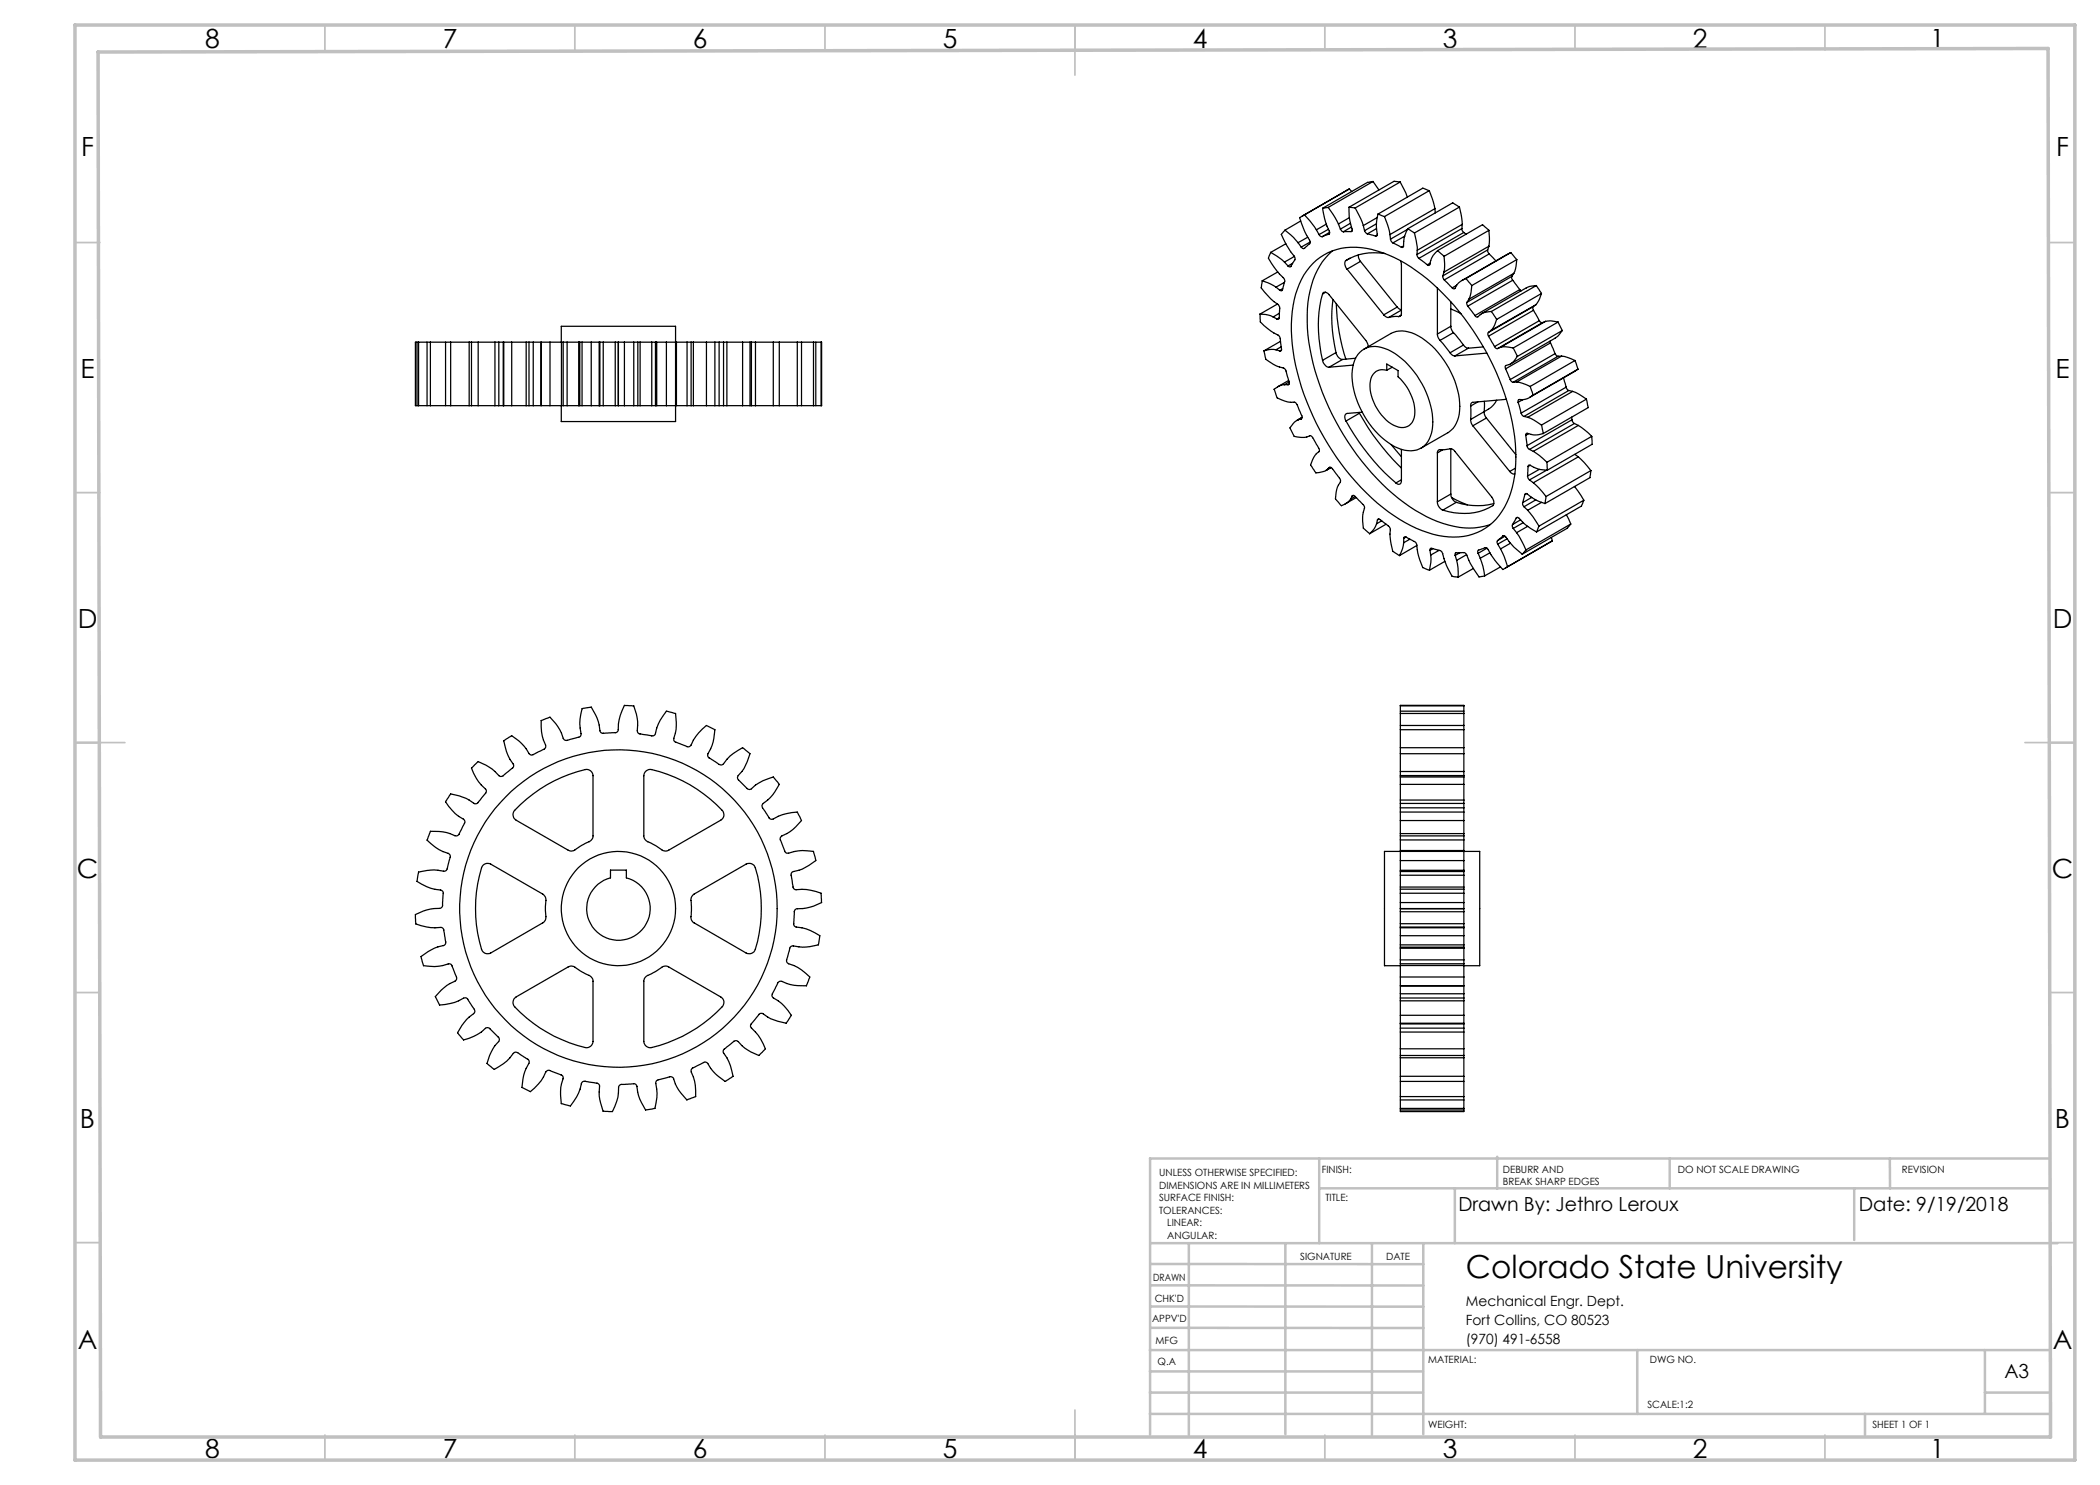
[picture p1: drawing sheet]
<svg xmlns="http://www.w3.org/2000/svg" width="420mm" height="297mm" viewBox="0 0 420 297" stroke-linecap="round" stroke-linejoin="round" font-family="sans-serif">
<g fill="none" stroke="#c0c0c0" stroke-width=".35">
<path d="M65 5v5M115 5v5M165 5v5M215 5v10M265 5v5M315 5v5M365 5v5M15 48.5h5M410 48.5h5M15 98.5h5M410 98.5h5M15 148.5h10"/>
<path d="M405 148.5h10M15 198.5h5M410 198.5h5M15 248.5h5M410 248.5h5M65 287v5M115 287v5M165 287v5M215 282v10M265 287v5M315 287v5M365 287v5"/>
</g>
<g fill="none" stroke="#c0c0c0" stroke-width=".5">
<path d="M263.8 231.7v16.9M263.8 237.7h146.2M291 237.7v10.9M299.4 231.3v6.4M333.9 231.7v6M370.8 237.7v10.3M378 231.7v6M410 231.7h-180v55.2M230.1 248.6h181.4M230.1 257.1h54.6M230.1 252.8h54.6M237.8 248.8v38.2"/>
<path d="M257.1 248.6v38.2M274.4 248.8v38.2M284.7 248.6v38.2M230 278.5h54.6M230 274.3h54.6M230 270h180M230 265.6h54.7M230.1 261.3h54.6M327.4 270v12.8M397 278.5h13M397 270v12.8M230 282.8h180"/>
<path d="M373 282.8v4.2"/>
</g>
<path d="M15 5h400v287h-400zM19.6 10.4l390-.7 .5 277.7h-390z" fill="none" stroke="#c0c0c0" stroke-width=".7"/>
<g fill="none" stroke="#000" stroke-width=".25">
<path d="M269.9 37.8l-9.5 5.4M269.9 37.8l-9 5.2M269.9 37.8l.4 .5M274.6 36.3l1.2 1.7M274.6 36.3l-1.1 .2-9 5.2M274.6 36.3l-9 5.2M280 36.4l1.5 3M280 36.4l-1.2-.1-9 5.1M280 36.4l-9 5.2M285.9 38.1l1.1 3.6M285.9 38.1l-1.3-.5-9 5.2M285.9 38.1l-9 5.2"/>
<path d="M252.4 56.2l-.2 1.4a16.3 16.3 0 0 0 3.6 3.5l.1 .4v2M252.4 56.2l1.2 .4 1.6 .8M254.1 50.5l-.4 1a18 18 0 0 0 3.2 4.4l.1 .3-.3 .9a1.11 1.11 0 0 1-.4 1.1l-.3-.1M254.1 50.5l1.3 .7 1.5 1.2M255.2 57.4l.8 .7M255.6 54.4l-3.2 1.8M256.5 57.7l-.5 .4M256.9 52.4l.7 .8M256.9 56.5l-1.7 .9M257 46l-.7 .9a24.6 24.6 0 0 0 2.7 4.7v.3l-.6 1a.43 .43 0 0 1-.3 .5 .43 .43 0 0 1-.5-.2M257 46l1.7 1.5 .9 1M257.2 48.8l-3.1 1.7"/>
<path d="M258.5 52.7l-.9 .5M258.9 51.3l-2 1.1M259.6 48.5l.6 .9M260.1 44.2l-3.1 1.8M260.9 43l-1 .5a20.3 20.3 0 0 0 2.1 4.9 .67 .67 0 0 1-.5 .7l-.2 .2a.54 .54 0 0 1-.9 .3l-.2-.2M260.9 43l1.1 1.2 1.3 1.8M261.5 47.4l-1.9 1.1M262 48.4l-1.8 1M262.6 52.7a12 12 0 0 1 11.7-2.8 32.1 32.1 0 0 1 15.5 10 50.3 50.3 0 0 1 13.3 30.2 19.3 19.3 0 0 1-3.9 13.7 11.8 11.8 0 0 1-11.5 3.3 31.4 31.4 0 0 1-15.5-9.6 51.6 51.6 0 0 1-13.8-28.7 22.7 22.7 0 0 1 2.4-13.8zM263.3 46l.5 .9M263.8 46.9l.2 .3 .4 .1M264.5 41.7a22.3 22.3 0 0 0 1.4 4.9l-.2 .2"/>
<path d="M264.5 58.8a.62 .62 0 0 1 .6-.4 .62 .62 0 0 1 .5 .3l7.6 9.4 .4 .8v.5M264.5 58.8a26.3 26.3 0 0 0 0 13.3M265.1 58.5l-.6 .3M265.3 44.8l-2 1.2M265.6 41.5l-1.1 .2M265.6 41.5l2.1 3.3M265.7 45.9l-1.9 1M265.7 46.8l-1.3 .5M265.8 46.8h-.1M265.9 46.5l-1.5 .8M266.5 50.2a15.6 15.6 0 0 0-4.9 10.3 40.7 40.7 0 0 0 4.1 20.9 49 49 0 0 0 17.3 20.7 19.5 19.5 0 0 0 12.9 3.3l2.2-.5M266.6 59.9a29 29 0 0 0 .6 10.6"/>
<path d="M267.7 44.8l.4 1M268.1 45.8l.3 .5 .3 .1M269.2 52.1a1.27 1.27 0 0 0 .2 1.7M269.4 53.8l7.4 9.2M269.8 41.4a18.1 18.1 0 0 0 .6 4.8l-.2 .1M269.8 41.4l1.2 .2M269.9 43.5l-2.2 1.3M270 51.6l-.8 .5M270.1 44.7l-2 1.1M270.2 46.3l-1.5 .1M270.3 45.4l-1.6 1M270.4 46.2l-.2 .1"/>
<path d="M271 41.6l1.2 2.2 .5 1.3M271.7 51v.5l.4 .8M272.1 52.3l-2.7 1.5M272.1 52.3l7.3 9.1M272.7 45.1l.2 1M272.9 46.1l.6 .7M273.5 46.8l1.6 .4M275.3 44.8l-2.4 1.3M275.3 45.7l-1.8 1.1M275.4 43.5l-2.7 1.6M275.4 47l-.3 .2M275.6 42.8a14.6 14.6 0 0 0-.2 4.3l-.3 .1"/>
<path d="M275.6 42.8l1.3 .5M276.9 43.3l.8 2.3 .3 1.3M277 50.7a11.4 11.4 0 0 0-7.8 1.4M278 46.9l.1 .9M278.1 47.8l.2 .5 .3 .3M278.6 48.6l1.7 .9M280.1 52.2l.2 .7v9.7a.56 .56 0 0 1-.5 .7M280.7 49.2a.26 .26 0 0 1-.1 .3 .26 .26 0 0 1-.3 0M280.7 49.2l-.4 .3M281 47.2l-2.4 1.4M281.5 45.9l-3.4 1.9M281.6 45.8l-.4 .6a5.7 5.7 0 0 0-.5 2.8"/>
<path d="M281.6 45.8l1.3 .8M282.9 46.6l.6 3.5M283.4 50.9l.4 .8M283.5 50.1l-.1 .8M283.8 51.7l1.7 1.2M286 52.6l-.5 .3M287 41.7l-9 5.2M287 41.7l.1 .9M287.5 57.6v9.2M287.5 50.1a5.3 5.3 0 0 0-1.6 3l-.4-.2M287.5 50.1l1.3 1.2M288.6 55.2l.3 .8"/>
<path d="M288.8 54.4l-.2 .8M288.8 51.3l.1 2-.1 1.1M288.9 56l1.5 1.6M291.3 57.1l-.9 .5M291.9 41.4l.6 3.5M291.9 41.4l-1.4-.8-8.9 5.2M291.9 41.4l-9 5.2M292.4 45.7l.1 .4 .3 .4M292.4 45.7l-9 5.2M292.5 44.9l-9 5.2M292.5 44.9l-.1 .8M292.8 46.5l.4 .3"/>
<path d="M292.8 46.5l-9 5.2M293.2 55.7a3.7 3.7 0 0 0-2.3 2l-.5-.1M293.2 55.7l1.2 1.4M293.8 59.9l-.4 .6M294.4 57.1a6.1 6.1 0 0 1-.6 2.8M297.5 50l.3 .8M297.5 50l-8.9 5.2M297.8 46.1l-1.3-1.2-9 5.2M297.8 46.1l.1 1.5-.1 1.6M297.8 46.1l-9 5.2M297.8 49.2l-9 5.2M297.8 49.2l-.3 .8"/>
<path d="M297.8 50.8l1.4 1.4M297.8 50.8l-8.9 5.2M302.2 50.5l1.2 1.4M302.2 50.5l-9.8 5.6M302.2 50.5l-9 5.2M302.4 55.3l-.1 .3 .2 .5M302.4 55.3l-9 5.2M302.5 56.1l1.5 1.8M302.5 56.1l-9 5.1M302.8 54.7l-9 5.2M302.8 54.7l-.4 .6M303.4 51.9a6.1 6.1 0 0 1-.6 2.8"/>
<path d="M303.4 51.9l-9 5.2M304 57.9l.2 .3M304 57.9l-9 5.2M305.3 57.6l-9 5.2M307.3 57.1l1 1.6M307.3 57.1a3.4 3.4 0 0 0-2 .5M307.3 57.1l-9 5.2M308.3 58.7a5.2 5.2 0 0 1-1.1 2.3M308.3 58.7l-9 5.2M83.3 68.4h-.2v12.7h.2M83.7 68.4h-.3v12.7h.3M83.7 68.4h1.6"/>
<path d="M83.7 68.4v12.7M86.1 68.4h2.9M86.1 68.4h-.7v12.7h.7M86.1 68.4v12.7M90.1 68.4h3.7M90.1 68.4h-1v12.7h1M90.1 68.4v12.7M93.8 68.4h.5M93.8 68.4v12.7M94.3 68.4h1.3M94.3 68.4v12.7M95.6 68.4h3.4"/>
<path d="M95.6 68.4v12.7M99 68.4h.8M99 68.4v12.7M99.8 68.4h.8M99.8 68.4v12.7M100.6 68.4h.2M100.6 68.4v12.7M100.8 68.4h1.5M100.8 68.4v12.7M102.3 68.4h2.9M102.3 68.4v12.7M105.2 68.4h.6"/>
<path d="M105.2 68.4v12.7M105.8 68.4h.8M105.8 68.4v12.7M106.6 68.4h1.6M106.6 68.4v12.7M110 68.4h2.3M110 68.4h-1.8v12.7h1.8M110 68.4v12.7M112.3 68.4v-3.1h22.8v19h-22.8v-3.2M112.3 68.4v12.7M112.3 68.4h.3M112.6 68.4h.8"/>
<path d="M112.6 68.4v12.7M113.4 68.4h2.3M113.4 68.4v12.7M115.7 68.4h.3M115.7 68.4v12.7M116 68.4h.4M116 68.4v12.7M116.4 68.4h1.9M116.4 68.4v12.7M118.3 68.4h1.5M118.3 68.4v12.7M119.8 68.4v12.7"/>
<path d="M119.8 68.4h.2M120 68.4h.7M120 68.4v12.7M120.7 68.4h2.3M120.7 68.4v12.7M123 68.4h.6v12.7h-.6M123 68.4v12.7M124.9 68.4h-1.2v12.7h1.2M124.9 68.4h1.9M124.9 68.4v12.7M126.8 68.4h.7M126.8 68.4v12.7"/>
<path d="M127.6 68.4h.4M127.6 68.4v12.7M128 68.4h2.4M128 68.4v12.7M130.4 68.4h.7M130.4 68.4v12.7M131.1 68.4h.2M131.1 68.4v12.7M131.3 68.4h2M131.3 68.4v12.7M133.3 68.4h2M133.3 68.4v12.7"/>
<path d="M135.3 68.4v12.7M135.4 68.4h2M137.4 68.4h.8M137.4 68.4v12.7M138.2 68.4h.5M138.2 68.4v12.7M138.7 68.4h2.6M138.7 68.4v12.7M141.3 68.4h1.7M141.3 68.4v12.7M143 68.4h.8M143 68.4v12.7"/>
<path d="M143.8 68.4h.9M143.8 68.4v12.7M144.7 68.4h.7M144.7 68.4v12.7M145.4 68.4h3.1M145.4 68.4v12.7M148.5 68.4h1.5M148.5 68.4v12.7M150 68.4h.3M150 68.4v12.7M150.3 68.4h.8M150.3 68.4v12.7"/>
<path d="M151.1 68.4h3.6M151.1 68.4v12.7M154.7 68.4h1.2M154.7 68.4v12.7M155.9 68.4h3.6M155.9 68.4v12.7M159.5 68.4h.8v12.7h-.8M159.5 68.4v12.7M160.4 68.4h2.3M162.7 68.4h.5v12.7h-.5M162.7 68.4v12.7M163.3 68.4h.9"/>
<path d="M164.2 68.4h.1v12.7h-.1M164.2 68.4v12.7M252 62.8l.1 1.4a6.7 6.7 0 0 0 2.1 2l1.6 1 .2 .5 .2 1.6a.65 .65 0 0 1-.1 .9h-.1M252 62.8a5.4 5.4 0 0 1 2.6 .6M252.8 70.2l.4 1.7a10 10 0 0 0 3.7 1.8l.3 .5 .6 2.2M254.6 63.4l.8 .4M255.2 70a4.6 4.6 0 0 0-2.4 .2M255.2 70l.8 .2M255.5 60.8l-3.5 2M255.9 63.5a.3 .3 0 0 1-.2 .3 .3 .3 0 0 1-.3 0M255.9 63.6l-.5 .2M255.9 62.6l-1.3 .8"/>
<path d="M256.1 68.3l-3.3 1.9M256.3 69.4l-1.1 .6M256.3 70l-.3 .2M256.9 76.9a3.5 3.5 0 0 0-2.1 1l.6 1.7a6.8 6.8 0 0 0 3.7 .9l.3 .5 .7 1.6a.98 .98 0 0 1 .2 1.1l-.1 .1M256.9 76.9h.7M257.7 76.1l-2.2 1.3M257.8 76.4a.34 .34 0 0 1-.2 .5M257.8 76.8l-.2 .1M257.8 76.4l-.9 .5M264.5 72.1a1.64 1.64 0 0 0 1.3 1.3M267.2 70.5a1.64 1.64 0 0 0 1.3 1.4M267.2 70.5l-2.7 1.6"/>
<path d="M267.3 60.7a39.8 39.8 0 0 0 1.9 11.1M268.5 71.9l-2.7 1.5M270.6 73l-4.8 .4M271.1 71.6l-2.6 .3M272 70.5a4.8 4.8 0 0 1 5.6-.5 17.4 17.4 0 0 1 8.9 15.2 4.7 4.7 0 0 1-3.7 4.9 8.4 8.4 0 0 1-6.5-2.6 18 18 0 0 1-5.9-12.8l.4-2.1a4.8 4.8 0 0 1 1.2-2.1zM272.8 69.8l5.4-3.1a5.5 5.5 0 0 1 5.5 .5 17.5 17.5 0 0 1 8.2 14.9 5.5 5.5 0 0 1-2.3 4.4l-5.4 3.1M274.9 74.6a2.4 2.4 0 0 1 2.5-.6v-1.2l2.2 1.3v1.2a9.4 9.4 0 0 1 3.2 8.3 2.59 2.59 0 0 1-4.1 1.5 9.5 9.5 0 0 1-4.6-8.9 2.65 2.65 0 0 1 .8-1.6zM276.8 63l.4 .4 .5 .1M278.4 73.4l-1 .6M279.4 61.4l.9 .5M279.4 61.4l-2.6 1.6M279.8 63.3h-.8l-1.3 .2"/>
<path d="M280.2 63l-.4 .3M280.3 62l-2.6 1.5M287.5 66.8l.1 .7 .4 .6M288 68.1l2 2.5M290 70.6a1.11 1.11 0 0 0 1 .6M290.2 65.3v.5l.5 .7M290.2 61.8l2 1M290.2 65.3l-2.7 1.5M290.2 60.4v4.9M290.7 66.5l2 2.5M290.7 66.5l-2.7 1.6M292.7 69a1.21 1.21 0 0 0 1 .6"/>
<path d="M292.7 69l-2.7 1.6M293.4 60.5l-.1 .2 .2 .5M293.5 61.2l1.5 1.9M293.7 69.6l-2.7 1.6M296.7 69.4l-3 .2M297.4 70.6l-6.4 .6M297.7 66.5l-.1 .4 .1 .3M297.7 67.2l1.2 2.1M298.2 66.1l-.5 .4M298.3 62.3a4.4 4.4 0 0 0-2.9 1.1l-.4-.3M298.3 62.3l1 1.6M298.9 69.3l.3 .4h.3"/>
<path d="M299.3 63.9a4.3 4.3 0 0 1-1.1 2.2M300.1 69.5a4.9 4.9 0 0 1 2.5 .1M300.1 69.5l-.6 .2M301.1 73.8l.9 2.1M301.3 79.9l-6.7 .6a.55 .55 0 0 0-.5 .7M302 75.9l.3 .4 .3 .1M302.6 69.6l.9 1.7M303.3 76.4l1.2 .3 1.5 .6M303.3 76.4h-.7M303.5 71.3a3.4 3.4 0 0 1-2.4 1.9v.6M304.6 79.9h-.9l-.1 .6M304.6 79.9l-1 .6"/>
<path d="M306 77.3l.6 1.7M306.6 79a3.5 3.5 0 0 1-2 .9M306.7 61.3l-.1 .4 .1 .4M306.7 61.3l-9 5.2M306.7 62.1l1.2 2M306.7 62.1l-9 5.1M307.2 61l-9 5.1M307.2 61l-.5 .3M307.9 64.1l.3 .4h.3M307.9 64.1l-9 5.2M308.5 64.5l-9 5.2M309.1 64.3a4.7 4.7 0 0 1 2.5 .1"/>
<path d="M309.1 64.3l-9 5.2M309.1 64.3l-.6 .2M310 68.2l.1 .4M310.1 68.6l.9 2.1M310.1 68.6l-9 5.2M311 70.7l.4 .5 .2 .1M311 70.7l-9 5.2M311.6 64.4l.9 1.7M311.6 64.4l-9 5.2M311.6 71.3l-9 5.1M312.3 71.2l1.1 .3 1.6 .6M312.3 71.2l-9 5.2"/>
<path d="M312.3 71.2l-.7 .1M312.5 66.1a3.1 3.1 0 0 1-1.5 1.5l-8.9 5.2M312.5 66.1l-9 5.2M312.7 75.6l.5 1.8M313.2 77.4l.2 .4 .4 .3M313.2 77.4l-9 5.2M313.8 78.1l-9 5.2M313.8 78.1l.7 .2M314.5 78.3l1.2 .5 1.6 1M314.5 78.3l-9 5.2M315 72.1l.6 1.7M315 72.1l-9 5.2"/>
<path d="M315.6 73.8l-9.7 5.7M315.6 73.8l-9 5.2M317.3 79.8l.3 1.7-9 5.2M317.3 79.8l-9 5.2M83.7 81.1h1.6M86.1 81.1h2.9M90.1 81.1h3.7M93.8 81.1h.5M94.3 81.1h1.3M95.6 81.1h3.4M99 81.1h.8M99.8 81.1h.8"/>
<path d="M100.6 81.1h.2M100.8 81.1h1.5M102.3 81.1h2.9M105.2 81.1h.6M105.8 81.1h.8M106.6 81.1h1.6M110 81.1h2.3M112.3 81.1h.3M112.6 81.1h.8M113.4 81.1h2.3M115.7 81.1h.3M116 81.1h.4"/>
<path d="M116.4 81.1h1.9M118.3 81.1h1.5M119.8 81.1h.2M120 81.1h.7M120.7 81.1h2.3M124.9 81.1h1.9M126.8 81.1h.7M127.6 81.1h.4M128 81.1h2.4M130.4 81.1h.7M131.1 81.1h.2M131.3 81.1h2"/>
<path d="M133.3 81.1h2M135.4 81.1h2M137.4 81.1h.8M138.2 81.1h.5M138.7 81.1h2.6M141.3 81.1h1.7M143 81.1h.8M143.8 81.1h.9M144.7 81.1h.7M145.4 81.1h3.1M148.5 81.1h1.5M150 81.1h.3"/>
<path d="M150.3 81.1h.8M151.1 81.1h3.6M154.7 81.1h1.2M155.9 81.1h3.6M160.4 81.1h2.3M163.3 81.1h.9M259.6 84a3.6 3.6 0 0 0-1.6 1.6l.8 1.7a4.8 4.8 0 0 0 3.3-.1l.4 .3 1.4 2.5-.1 .3-.5 .4-.6 .8-.6 1.5 1.1 1.6a4.3 4.3 0 0 0 2.2-.7M260.2 83.8l-.6 .2M260.3 83.7l-.1 .1M260.4 83.5l-1 .6M260.4 83.5l-.8 .5M265.4 93.9l.8-.4-1 .6"/>
<path d="M265.9 93.5a.86 .86 0 0 1 .9 .7l1.2 1.6 .1 .6a4.9 4.9 0 0 0-1 3.4l1.2 1.3a3.3 3.3 0 0 0 1.8-1.3M265.9 93.5l-.5 .4M266 93.4l-.1 .1M269.2 84.2a45 45 0 0 0 10 12.4M270.4 99.2a.38 .38 0 0 1 .6 .1M270.4 99.2l-.3 .6M270.7 99.1l-.3 .1M271 99.3l1.2 1.2a1.22 1.22 0 0 1 .7 1.2l-.2 .7a6.6 6.6 0 0 0 .1 3.4l1.1 .9M271 99.3l-.9 .5M271.3 99.5l-2.3 1.3M271.8 82.5l.1 .2M271.9 82.7a49.1 49.1 0 0 0 8.4 10.9"/>
<path d="M271.9 82.7l-2.7 1.5M272.5 82.4l-3.1 .3a.92 .92 0 0 0-.2 1.5M278.2 88.9l2.1 2.4M280.3 89.9v6.3a.59 .59 0 0 1-.4 .7 .59 .59 0 0 1-.7-.3M280.3 96l-1.1 .6M287.5 90.6a.57 .57 0 0 1 .8-.6l1-.1a1.25 1.25 0 0 1 1.7 .4l7.3 9.1a1.38 1.38 0 0 1 .3 1.7 11.9 11.9 0 0 1-10 .9M287.5 90.6v9.8M288.5 90l-1 .6M290.2 98.8a1.96 1.96 0 0 0 1.1 1.7M290.2 89.7v9.1M290.2 98.8l-2.7 1.6M290.3 99.5l3.2 1.5"/>
<path d="M294.1 81.2v2.7M294.1 83.9l.1 .6 .4 .7M294.6 85.2l7.3 9.1M295.6 80.4l-1.5 .8M296.8 82.3l.2 .8 .3 .5M296.8 82.3l-2.7 1.6M296.9 80.3l-.1 2M297.3 83.6l-2.7 1.6M297.3 83.6l5.9 7.3M299.3 80l-1 1.4-1.5 .9M301.9 94.3l.6 .5h.5M303.1 93.6l-1.2 .7"/>
<path d="M303.6 80.5l.6 2.1M304.2 82.6l.2 .4 .4 .3M304.8 83.3l.7 .2M305 98.9a.27 .27 0 0 1 .2-.2 .27 .27 0 0 1 .3 .1l1.8 1.2 1.7 .7M305 98.9l-.5 1.6M305.2 87.1l.2 2M305.3 98.7l-.3 .2M305.4 89.1l.1 .4 .4 .4M305.5 95.2l.4 .8M305.5 83.5l1.2 .5 1.6 1M305.6 93.3l-.1 1.9M305.7 86.7l-.5 .4"/>
<path d="M305.9 96l.8 .6M305.9 89.9l.8 .4M306 93.1l.8 .4a5.4 5.4 0 0 0 2.7 .5M306 93.1a.25 .25 0 0 0-.3-.1 .25 .25 0 0 0-.1 .3M306 93.1l-.4 .2M306.4 99.5l-1.9 1M306.7 90.3l1.2 .8 1.5 1.4M306.7 96.6l1.1 1 1.4 1.7M307.2 100l-2.4 1.3M307.9 93.9l-2.4 1.3M308.3 85l.3 1.7M308.6 86.7a6 6 0 0 1-3.3 0l-.1 .4"/>
<path d="M309.2 99.3l-.2 1.4M309.3 94l-3.4 2M309.4 92.5l.1 1.5M314.3 83.4l.1 .6M314.4 84v.2l.5 .5M314.4 84l-9 5.1M314.9 97.3l1.9 2.7M314.9 84.7l-9 5.2M314.9 84.7l.8 .4M315 90.9l.7 .5M315.7 85.1l1.2 .8 1.4 1.4M315.7 91.4l1.1 1.1 1.4 1.6"/>
<path d="M315.7 85.1l-9 5.2M315.7 91.4l-9 5.2M318.2 94.1l-.2 1.4-9 5.2M318.2 94.1l-9 5.2M318.3 87.3l.1 1.6-8.9 5.1M318.3 87.3l-8.9 5.2M275.3 104.8a4.1 4.1 0 0 1-1.4 1.9M275.5 104a.28 .28 0 0 1 .2-.2 .28 .28 0 0 1 .3 .1l1.9 1.5 .2 .4v2.3l.5 2.2 1.3 .8M275.5 104l-.2 .8M275.8 103.8l-.3 .2M276.3 104.2l-1 .6M277.2 104.8l-3.3 1.9"/>
<path d="M280.7 108.5a6.1 6.1 0 0 1-.8 2.6M280.7 107.7v.8M281.2 107.4l1.4 .8a.86 .86 0 0 1 .8 .8l.3 2.3 .9 2.2 1.3 .5M281.2 107.4a.28 .28 0 0 0-.3 0 .28 .28 0 0 0-.2 .3M281.2 107.4l-.5 .3M282 107.8l-1.3 .7M283.4 109.1l-3.5 2M286 110.1a.28 .28 0 0 1 0-.4 .28 .28 0 0 1 .3 0l1.3 .3a1.03 1.03 0 0 1 .9 .7l.8 2.4 1.1 2.1 1.2 .2M286 110.1l.1 .9M286.1 111a7.6 7.6 0 0 1-.2 3M286.6 109.7l-.6 .4M287.5 100.4a1.8 1.8 0 0 0 1.1 1.6"/>
<path d="M287.8 110.1l-1.7 .9M289 112.3l-3.1 1.7M291 111.1l.1-.5h1.1a.83 .83 0 0 1 1.2 .5l.7 1.6 1.7 2.7 1.1-.2M291 111.1l.3 1M291.3 100.5a13.3 13.3 0 0 0 7.5 .2M291.3 100.5l-2.7 1.5M291.3 112.1l.3 1.5v1.8M292 110.6l-1 .5M293.3 110.9l-2 1.2M294.7 113.7l-3.1 1.7M295.6 110.7l.5 1M296.1 111.7l.5 1.5 .3 2"/>
<path d="M297.4 109.6l-1.8 1.1M298 110.6l-1.9 1.1M299.5 108.1l-.1 .4 .1 .3M299.5 108.8l.6 1M300.1 109.8l.7 1.5 .7 2-.9 .6a19.7 19.7 0 0 1-3.2-4.2 .63 .63 0 0 0-.9 0l-.3 .2a.53 .53 0 0 0-.6 .6v.2M300.1 113.4l-3.2 1.8M300.6 107.2a.46 .46 0 0 1 .6 .3l1.6 1.9 1.6 1.4M300.6 107.2l-1.1 .9M300.7 107.1l-.1 .1M301 107.2l-1.5 .9M301.4 107.8l-1.9 1M302.1 108.7l-2 1.1"/>
<path d="M302.5 104.9v.5l.1 .3M302.6 105.7l.7 .8M303.2 103.6l.4-.1a13.8 13.8 0 0 0 3.7 2.9M303.2 103.6l-.7 1.3M303.3 106.5l.9 1.5 1 2M303.5 103.5l-.3 .1M304.1 104l-1.6 .9M304.5 100.5l.1 .6 .2 .2M304.7 104.5l-2.1 1.2M304.8 101.3l.7 .8M305.2 110l-.8 .8M305.5 102.1l1.1 1.3 1.2 1.8"/>
<path d="M305.5 105.3l-2.2 1.2M307.8 105.2l-.5 1.2M308.3 100.5l-2.8 1.6M310.3 107.5l.2 .7M310.5 108.2l-.5 .2M310.5 108.2l-9.4 5.4M313.3 102.9l.8 1.9M314.1 104.8l-.7 .9-9 5.1M314.1 104.8l-8.9 5.2M316.8 100l-.5 1.2-9 5.2M316.8 100l-9 5.2M94.9 153l.7-.7a9.7 9.7 0 0 1 4.3 3 1 1 0 0 0 1.2-.5l.9-.8a.83 .83 0 0 0 .6-1.2 9.6 9.6 0 0 1-1.8-4.6l1.5-1.1a10.3 10.3 0 0 1 3.7 3.8 .98 .98 0 0 0 1.2-.3l.5-.2a1.74 1.74 0 0 0 1.4-1 12.6 12.6 0 0 1-.9-5.3l1.8-.7a10.3 10.3 0 0 1 2.8 4.5 .94 .94 0 0 0 1.2 0l.6-.2a2.17 2.17 0 0 0 1.5-.5l.1-.5a9.1 9.1 0 0 1 .2-5l1.9-.3a10 10 0 0 1 1.8 4.9 .88 .88 0 0 0 1.1 .3h.6a2.29 2.29 0 0 0 1.7-.2l.1-.5a9.7 9.7 0 0 1 1.3-4.8l1.9 .1a10.1 10.1 0 0 1 .7 5.2 .96 .96 0 0 0 1.1 .5l.6 .1a1.86 1.86 0 0 0 1.7 0 12.1 12.1 0 0 1 2.4-4.8l1.8 .5a10.3 10.3 0 0 1-.3 5.2 .94 .94 0 0 0 .9 .8l1.1 .4a.91 .91 0 0 0 1.3 0l.6-1.1a10.9 10.9 0 0 1 2.6-2.9l1.7 .8a10 10 0 0 1-1.5 5.1 .93 .93 0 0 0 .8 .9l.5 .3a2.27 2.27 0 0 0 1.5 .8l.4-.3a8.8 8.8 0 0 1 3.8-3.2l1.5 1.2a9.4 9.4 0 0 1-2.5 4.6 .99 .99 0 0 0 .6 1.1l.9 .9a.92 .92 0 0 0 1.3 .5 9.4 9.4 0 0 1 4.4-2.4l1.2 1.5a10.1 10.1 0 0 1-3.4 4 .99 .99 0 0 0 .4 1.2l.3 .5a2.2 2.2 0 0 0 1 1.3l.5-.1a9.5 9.5 0 0 1 4.8-1.4l.8 1.7a9.8 9.8 0 0 1-4.1 3.2 .93 .93 0 0 0 .1 1.3l.4 1a.91 .91 0 0 0 .9 1l1.2-.3a9.7 9.7 0 0 1 3.9 0l.5 1.8a9.1 9.1 0 0 1-4.7 2.3 1.02 1.02 0 0 0-.2 1.2l.2 1.2a.93 .93 0 0 0 .7 1.1h1.2a11.3 11.3 0 0 1 3.8 .7l.1 1.9a10.2 10.2 0 0 1-5.1 1.3 1.02 1.02 0 0 0-.3 1.1l-.1 1.2a.85 .85 0 0 0 .5 1.3 8.9 8.9 0 0 1 4.7 1.7l-.3 1.9a9.9 9.9 0 0 1-5.2 .2 .87 .87 0 0 0-.7 1l-.3 1.2a.87 .87 0 0 0 .2 1.4 8.8 8.8 0 0 1 4.3 2.6l-.7 1.8a10.3 10.3 0 0 1-5.2-1 .95 .95 0 0 0-.8 1l-.5 1a.97 .97 0 0 0-.2 1.3l1 .7a10.1 10.1 0 0 1 2.7 2.9l-1.1 1.5a9.6 9.6 0 0 1-4.8-1.9 .92 .92 0 0 0-1 .7l-.4 .5a1.97 1.97 0 0 0-.9 1.4 12.3 12.3 0 0 1 3 4.5l-1.3 1.3a9.5 9.5 0 0 1-4.4-2.9 1.04 1.04 0 0 0-1.1 .5l-1.4 1.1a.6 .6 0 0 0-.2 .8 9.6 9.6 0 0 1 1.9 4.7l-1.6 1a10.3 10.3 0 0 1-3.6-3.8 .87 .87 0 0 0-1.2 .3l-1.1 .5a.89 .89 0 0 0-.8 1.1 9 9 0 0 1 .8 4.9l-1.7 .7a9.7 9.7 0 0 1-2.8-4.5 .98 .98 0 0 0-1.3 0l-.5 .2a2.17 2.17 0 0 0-1.6 .5v.5a9.5 9.5 0 0 1-.2 5l-1.9 .3a10 10 0 0 1-1.8-4.9 .88 .88 0 0 0-1.2-.3h-.6a2.29 2.29 0 0 0-1.6 .3l-.2 .4a8.6 8.6 0 0 1-1.2 4.8l-1.9-.1a9.5 9.5 0 0 1-.7-5.1 1.07 1.07 0 0 0-1.1-.6h-.6a1.86 1.86 0 0 0-1.7-.1 12.1 12.1 0 0 1-2.4 4.8l-1.8-.5a9.7 9.7 0 0 1 .3-5.2 1.04 1.04 0 0 0-.9-.7l-1.2-.5a.92 .92 0 0 0-1.3 0l-.5 1.1a10.9 10.9 0 0 1-2.6 2.9l-1.7-.8a10 10 0 0 1 1.4-5 .93 .93 0 0 0-.8-1l-.5-.3a2.27 2.27 0 0 0-1.4-.8l-.4 .3a8.8 8.8 0 0 1-3.9 3.2l-1.4-1.2a9.9 9.9 0 0 1 2.4-4.6 .99 .99 0 0 0-.6-1.1l-.8-.8a.91 .91 0 0 0-1.3-.5 9 9 0 0 1-4.4 2.3l-1.2-1.5a10.1 10.1 0 0 1 3.4-3.9 .99 .99 0 0 0-.4-1.2l-.3-.5a2.2 2.2 0 0 0-1-1.3h-.5a9.2 9.2 0 0 1-4.8 1.4l-.8-1.7a9.8 9.8 0 0 1 4.1-3.2 .94 .94 0 0 0-.1-1.2l-.5-1.2a.98 .98 0 0 0-.8-.9l-1.2 .3a9.5 9.5 0 0 1-3.9 0l-.5-1.8a10.1 10.1 0 0 1 4.7-2.3 .94 .94 0 0 0 .1-1.2l-.1-1.2a.93 .93 0 0 0-.7-1.1l-1.2 .1a11.3 11.3 0 0 1-3.9-.8v-1.9a10 10 0 0 1 5-1.3 .91 .91 0 0 0 .4-1.1l.1-1.2a.9 .9 0 0 0-.4-1.3l-1.2-.1a10.4 10.4 0 0 1-3.6-1.6l.3-1.9a10.5 10.5 0 0 1 5.2-.2 .95 .95 0 0 0 .7-1l.3-1.2a.87 .87 0 0 0-.3-1.3 8.8 8.8 0 0 1-4.2-2.7l.7-1.7a10.3 10.3 0 0 1 5.1 .9 .95 .95 0 0 0 .9-.9l.5-1.1a.88 .88 0 0 0 .2-1.3l-1.1-.6a11.6 11.6 0 0 1-2.6-2.9l1-1.6a9.6 9.6 0 0 1 4.9 2l.5-.2 .8-1a1.97 1.97 0 0 0 1-1.5 12.1 12.1 0 0 1-3-4.5z"/>
<path d="M129 154.4l.5-.4 .5-.1a27.8 27.8 0 0 1 14.6 8.4l.2 .5-.1 .6-.6 .6-10.4 6a1.68 1.68 0 0 1-2-.5l-1.4-.8a1.67 1.67 0 0 1-1.5-1.5v-12.1zM280.1 156.9v3.1M280.1 155.4v1.5M280.1 150.7v3.6M280.1 149.5v1.2M280.1 155.1v.3M280.1 145.9v3.6M280.1 145.9v-.8h12.7v.8M280.1 142.7v2.3M280.1 142.7v-.5h12.7v.5M280.1 141.2v-.1h12.7v.1M280.1 141.2v.9"/>
<path d="M280.1 154.3v.8M280.1 156.9h12.7M280.1 155.4h12.7M280.1 154.3h12.7M280.1 150.7h12.7M280.1 149.5h12.7M280.1 155.1h12.7M280.1 145.9h12.7M280.1 142.7h12.7M280.1 141.2h12.7M292.8 156.9v3.1M292.8 155.4v1.5"/>
<path d="M292.8 150.7v3.6M292.8 149.5v1.2M292.8 155.1v.3M292.8 145.9v3.6M292.8 142.7v2.3M292.8 141.2v.9M292.8 154.3v.8M96.6 173.1l.7-.4 .8 .1 10.4 6a1.73 1.73 0 0 1 .6 2.1v.8a4.7 4.7 0 0 1-.1 2.4l-.3 .4-10.6 6.1a1.27 1.27 0 0 1-1.8-.7 28 28 0 0 1 .1-16.6zM104.1 160.9a27.9 27.9 0 0 1 13.2-7l.6 .1 .4 .4 .3 .7v12.1a1.67 1.67 0 0 1-1.5 1.5l-1.4 .8a1.68 1.68 0 0 1-2.1 .5l-10.4-6a1.3 1.3 0 0 1-.3-1.9zM122.1 174h3.2v1.6a6.3 6.3 0 0 1 3.6 9.7 6.3 6.3 0 0 1-10.4 0 6.3 6.3 0 0 1 3.6-9.7zM138.5 179.1l10.7-6.3a1.27 1.27 0 0 1 1.9 .8 26.9 26.9 0 0 1-.3 16.8l-.8 .3-.8-.1-10.4-6a1.3 1.3 0 0 1-.5-1.7v-1.2a4.7 4.7 0 0 1 0-2.4zM280.1 178.6v1.9"/>
<path d="M280.1 177.9v.7M280.1 172.1v2M280.1 170.1v2M280.1 164.1v2.6M280.1 162.4v1.7M280.1 177.4v.4M280.1 174.3v.7M280.1 175v2.4M280.1 168v2M280.1 167.2v.8M280.1 161.6v.8M280.1 160.7v.9"/>
<path d="M280.1 177.8h12.7M280.1 170.1h12.7M280.1 178.6h12.7M280.1 174.1h12.7M280.1 172.1h12.7M280.1 160v.7M280.1 166.7v.5M280.1 174.1v.2M280.1 166.7h12.7M280.1 164.1h12.7M280.1 162.4h12.7M280.1 174.3h12.7"/>
<path d="M280.1 177.4h12.7M280.1 175h12.7M280.1 167.2h12.7M280.1 168h12.7M280.1 160h12.7M280.1 161.6h12.7M280.1 160.7h12.7M292.8 178.6v1.9M292.8 177.9v.7M292.8 172.1v2M292.8 170.1v2M292.8 164.1v2.6"/>
<path d="M292.8 162.4v1.7M292.8 177.4v.4M292.8 174.3v.7M292.8 175v2.4M292.8 168v2M292.8 167.2v.8M292.8 161.6v.8M292.8 160.7v.9M292.8 160v.7M292.8 166.7v.5M292.8 174.1v.2M103 199.6l10.6-6.2a1.68 1.68 0 0 1 2.1 .5l1.4 .9a1.67 1.67 0 0 1 1.5 1.4v12.1a1.29 1.29 0 0 1-1.5 1.2 28.7 28.7 0 0 1-14.3-8.3l-.2-.9z"/>
<path d="M129.2 195.3l2.5-1.4a1.68 1.68 0 0 1 2-.5l10.4 6a1.25 1.25 0 0 1 .3 2 28.6 28.6 0 0 1-14.4 8.1l-.5-.1-.5-.3-.2-.8v-12.2zM280.1 180.5v1.2h12.7v-1.2M280.1 187.1v1.9M280.1 185.6v1.5M280.1 189v.4M280.1 195.4v1.8h12.7v-1.8M280.1 193.1v2.3M280.1 182.3v-.6h12.7v.6M280.1 184.7v.7M280.1 182.3v2.4M280.1 189.4v.2M280.1 189.6v2.4"/>
<path d="M280.1 192v.8M280.1 197.2v1.6M280.1 198.8v.8M280.1 193.1h-3.2v-22.8h19v22.8h-3.1M280.1 189.4h12.7M280.1 180.5h12.7M280.1 189h12.7M280.1 187.1h12.7M280.1 185.6h12.7M280.1 195.4h12.7M280.1 193.1h12.7M280.1 185.4h12.7"/>
<path d="M280.1 185.4v.2M280.1 192.8v.3M280.1 199.6v.6M280.1 182.3h12.7M280.1 184.7h12.7M280.1 192.8h12.7M280.1 189.6h12.7M280.1 192h12.7M280.1 199.6h12.7M280.1 198.8h12.7M292.8 187.1v1.9M292.8 185.6v1.5"/>
<path d="M292.8 189v.4M292.8 193.1v2.3M292.8 184.7v.7M292.8 182.3v2.4M292.8 189.5v.1M292.8 189.6v2.4M292.8 192v.8M292.8 197.2v1.6M292.8 198.8v.8M292.8 185.4v.2M292.8 192.8v.3M292.8 199.6v.6"/>
<path d="M280.1 203.1v1.5M280.1 200.2v2.9M280.1 206.4v3.4M280.1 209.8v1.3M280.1 204.8v.8M280.1 215.3v1h12.7v-1M280.1 211.6v3.7M280.1 216.4v2.9M280.1 219.3v.7h12.7v-.7M280.1 204.6v.2M280.1 205.6v.8M280.1 211.1v.5"/>
<path d="M280.1 204.6h12.7M280.1 203.1h12.7M280.1 200.2h12.7M280.1 209.8h12.7M280.1 206.4h12.7M280.1 211.1h12.7M280.1 204.8h12.7M280.1 205.6h12.7M280.1 215.3h12.7M280.1 211.6h12.7M280.1 219.3h12.7M292.8 203.1v1.5"/>
<path d="M292.8 200.2v2.9M292.8 206.4v3.4M292.8 209.8v1.3M292.8 204.8v.8M292.8 211.6v3.7M292.8 216.4v2.9M292.8 204.6v.2M292.8 205.6v.8M292.8 211.1v.5M280.1 220.1v1.6M280.1 221.7v.3h12.7v-.3M280.1 222.1v.2h12.7v-.2"/>
<path d="M280.1 221.7h12.7M292.8 220.1v1.6"/>
<circle cx="123.7" cy="181.7" r="11.4"/>
<circle cx="123.7" cy="181.7" r="31.8"/>
</g>
<text font-size="6.3" x="293.2" y="255.5">Colorado State University</text>
<g font-size="5.3">
<text x="41" y="9.5">8</text>
<text x="88.5" y="9.5">7</text>
<text x="138.5" y="9.5">6</text>
<text x="188.5" y="9.5">5</text>
<text x="238.5" y="9.5">4</text>
<text x="288.5" y="9.5">3</text>
<text x="338.5" y="9.5">2</text>
<text x="386" y="9.5">1</text>
<text x="16.2" y="31.3">F</text>
<text x="411.2" y="31.3">F</text>
<text x="16.1" y="75.5">E</text>
<text x="411.1" y="75.5">E</text>
<text x="15.5" y="125.5">D</text>
<text x="410.5" y="125.5">D</text>
<text x="15.4" y="175.5">C</text>
<text x="410.4" y="175.5">C</text>
<text x="16" y="225.5">B</text>
<text x="411" y="225.5">B</text>
<text x="15.5" y="269.8">A</text>
<text x="410.5" y="269.8">A</text>
<text x="41" y="291.5">8</text>
<text x="88.5" y="291.5">7</text>
<text x="138.5" y="291.5">6</text>
<text x="188.5" y="291.5">5</text>
<text x="238.5" y="291.5">4</text>
<text x="288.5" y="291.5">3</text>
<text x="338.5" y="291.5">2</text>
<text x="386" y="291.5">1</text>
</g>
<g font-size="3.9">
<text x="291.7" y="242.2">Drawn By: Jethro Leroux</text>
<text x="371.7" y="242.2">Date: 9/19/2018</text>
<text x="400.9" y="275.5">A3</text>
</g>
<g font-size="2.8">
<text x="293.2" y="261.1">Mechanical Engr. Dept.</text>
<text x="293.2" y="264.9">Fort Collins, CO 80523</text>
<text x="293.2" y="268.7">(970) 491-6558</text>
</g>
<g font-size="2">
<text x="231.8" y="235.2">UNLESS OTHERWISE SPECIFIED:</text>
<text x="231.8" y="237.7">DIMENSIONS ARE IN MILLIMETERS</text>
<text x="264.4" y="234.6">FINISH:</text>
<text x="300.6" y="234.6">DEBURR AND</text>
<text x="300.6" y="237.1">BREAK SHARP EDGES</text>
<text x="335.6" y="234.6">DO NOT SCALE DRAWING</text>
<text x="380.4" y="234.6">REVISION</text>
<text x="231.8" y="240.2">SURFACE FINISH:</text>
<text x="231.8" y="242.7">TOLERANCES:</text>
<text x="233.4" y="245.2">LINEAR:</text>
<text x="265.1" y="240.2">TITLE:</text>
<text x="233.5" y="247.7">ANGULAR:</text>
<text x="260" y="251.9">SIGNATURE</text>
<text x="277.2" y="251.9">DATE</text>
<text x="230.6" y="256.1">DRAWN</text>
<text x="230.9" y="260.3">CHK'D</text>
<text x="230.4" y="264.4">APPV'D</text>
<text x="231.1" y="268.8">MFG</text>
<text x="231.5" y="273">Q.A</text>
<text x="285.6" y="272.5">MATERIAL:</text>
<text x="330" y="272.5">DWG NO.</text>
<text x="329.5" y="281.7">SCALE:1:2</text>
<text x="285.6" y="285.5">WEIGHT:</text>
<text x="374.5" y="285.6">SHEET 1 OF 1</text>
</g>
</svg>
